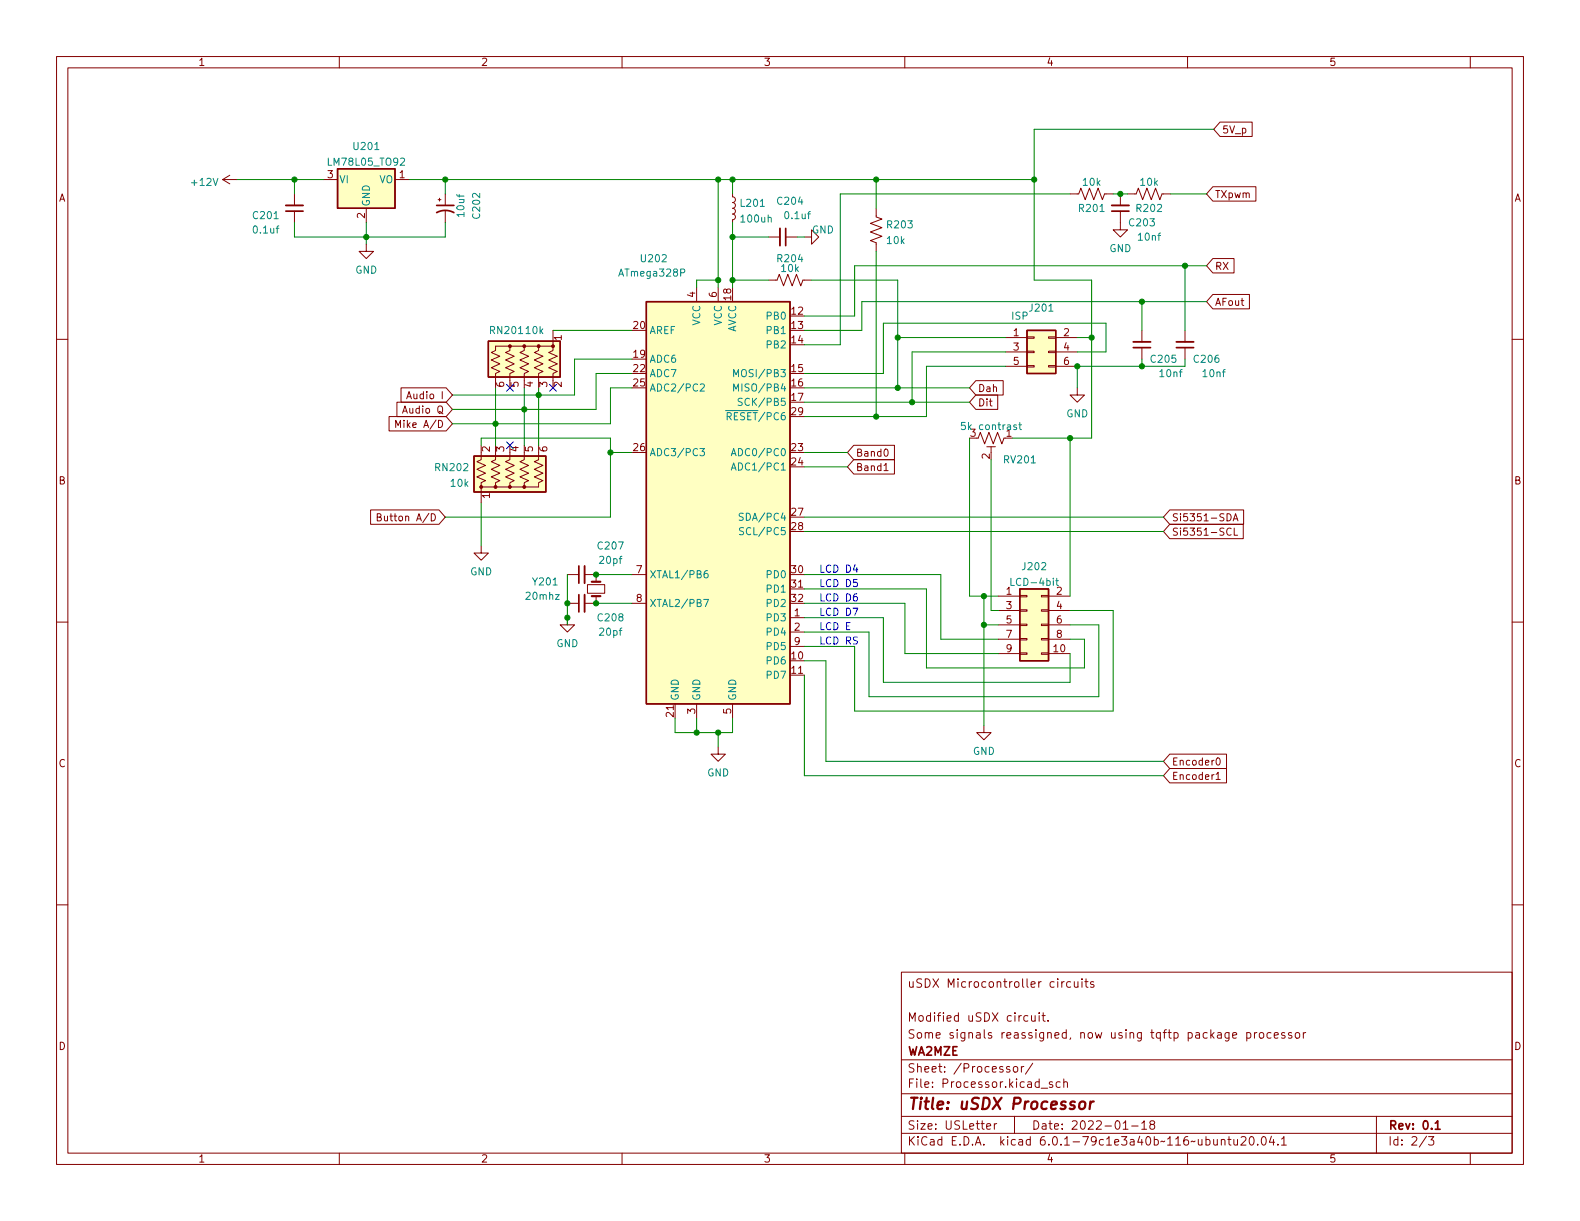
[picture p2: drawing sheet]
<svg xmlns="http://www.w3.org/2000/svg" width="279mm" height="216mm" viewBox="0 0 279 216" stroke-linecap="round" stroke-linejoin="round" font-family="sans-serif">
<g fill="none" stroke="#840000" stroke-width=".18">
<path d="M10 10h259.4v195.9h-259.4zM12 12h255.4v191.9h-255.4zM60 10v2M110 10v2M160 10v2M210 10v2M260 10v2M39.4 31.8l1.2 .7M39.4 31.8h2.5M40.6 31l-1.2 .8M52.1 34.3v2M52.1 37.3v2.1"/>
<path d="M57.1 31.8h2.6M64.8 36.8v2.6M69.8 31.8h2.6M77.5 35.3h.5M77.7 35.1v.5M78.7 34.3v2M78.7 37.3v2.1M129.5 34.3v.5l.4 .1 .1 .4-.1 .4-.4 .1 .4 .1 .1 .3-.1 .4-.4 .2 .5 .2v.5l-.1 .2-.4 .1 .4 .2 .1 .4-.1 .3-.4 .2v.5M154.9 36.8v1.6l1.1 .3-2.1 .8 2.1 .8-2.1 .7 2.1 .8-2.1 .7 1 .4v1.6M189.2 34.3h1.6l.3-1 .8 2 .8-2 .7 2 .8-2 .7 2 .4-1h1.5M198.1 37.3v3.3h1.3l-1.3 1.3-1.3-1.3h1.3M198.1 34.3v2"/>
<path d="M199.4 34.3h1.5l.4-1 .8 2 .7-2 .8 2 .7-2 .8 2 .4-1h1.5M214.5 33h7.6v2.6h-7.6l-1.1-1.3zM215.7 21.6h5.7v2.5h-5.7l-1.1-1.2zM10 60h2M64.8 43.2v1.3h1.2l-1.2 1.2-1.3-1.2h1.3M97.8 58.4v2.6M123.2 50.8v2.5M127 50.8v2.5M135.9 49.5h1.5l.4-1 .8 2 .7-2 .8 2 .7-2 .8 2 .4-1h1.5M135.9 41.9h2M138.9 41.9h2.1M142.2 41.9h1.3v-1.3l1.3 1.3-1.3 1.3v-1.3"/>
<path d="M177.8 59.7h3.8M181.6 59.6h1.3v.2h-1.3zM185.4 59.6h1.3v.2h-1.3zM186.7 59.7h3.8M201.9 58.4v2.1M209.5 58.4v2.1M214.5 52.1h6.4v2.5h-6.4l-1.1-1.3zM214.5 45.7h3.7v2.6h-3.7l-1.1-1.3zM267.4 60h2M68.8 73.7h10.1l1.1 1.2-1.1 1.3h-10.1zM70 75.6v-1.3l.4 .9 .4-.9v1.3M70.2 71.1h8.7l1.1 1.3-1.1 1.3h-8.7z"/>
<path d="M70.9 68.6h8l1.1 1.3-1.1 1.2h-8zM71.9 70.5l.4-1.3 .5 1.3M87.6 67.3v-1.3l.8-.3-1.5-.7 1.5-.7-1.5-.6 1.5-.7-1.5-.7 .7-.3v-.8h10.2v.8l-.8 .3 1.6 .7-1.6 .7 1.6 .6-1.6 .7 1.6 .7-.8 .3v1.3M90.2 61.2v.8l-.8 .3 1.5 .7-1.5 .7 1.5 .6-1.5 .7 1.5 .7-.7 .3v1.3M92.7 61.2v.8l-.8 .3 1.6 .7-1.6 .7 1.6 .6-1.6 .7 1.6 .7-.8 .3v1.3M95.2 61.2v.8l-.7 .3 1.5 .7-1.5 .7 1.5 .6-1.5 .7 1.5 .7-.8 .3v1.3M151 78.7h7.2v2.6h-7.2l-1.1-1.3zM156.4 79.5l.2-.1a.68 .68 0 0 1 .5 .6 .68 .68 0 0 1-.5 .7l-.2-.1-.1-.4zM172.6 67.3h4.8v2.6h-4.8l-1.2-1.3zM172.6 69.8h3.8v2.6h-3.8l-1.2-1.3zM173 77.5l.4-1 .7 2 .8-2 .7 2 .8-2 .8 2 .3-1M174.5 79h1.5"/>
<path d="M175.3 79v1M177.8 62.2h3.8M177.8 64.8h3.8M181.6 64.6h1.3v.3h-1.3zM181.6 62.1h1.3v.3h-1.3zM185.4 64.6h1.3v.3h-1.3zM185.4 62.1h1.3v.3h-1.3zM186.7 62.2h3.8M186.7 64.8h3.8M190.5 68.6v1.3h1.3l-1.3 1.2-1.3-1.2h1.3M201.9 61.5v2M209.5 61.5v2"/>
<path d="M65.5 90.2h12.1l1.1 1.2-1.1 1.3h-12.1zM66.7 91.4h.6l.1-.2-.1-.2-.6-.2v1.3h.5l.2-.1v-.3l-.3-.3M85.1 80v1.3l-.8 .3 1.6 .7-1.6 .7 1.6 .7-1.6 .6 1.6 .7-.8 .3v.8h10.1v-.8l.8-.3-1.5-.7 1.5-.6-1.5-.7 1.5-.7-1.5-.7 .7-.3v-1.3M85.1 96.5v1.3h1.3l-1.3 1.3-1.3-1.3h1.3M85.1 86.4v2.5M87.6 80v1.3l-.7 .3 1.5 .7-1.5 .7 1.5 .7-1.5 .6 1.5 .7-.8 .3v.8M90.2 80v1.3l-.8 .3 1.5 .7-1.5 .7 1.5 .7-1.5 .6 1.5 .7-.7 .3v.8M92.7 80v1.3l-.8 .3 1.6 .7-1.6 .7 1.6 .7-1.6 .6 1.6 .7-.8 .3v.8M151 81.3h7.2v2.5h-7.2l-1.1-1.2zM156.3 82.3l.4-.4v1.3M156.3 83.2h.7M206.9 90.2h13v2.5h-13l-1.2-1.3z"/>
<path d="M206.9 92.7h13v2.6h-13l-1.2-1.3zM217 90.8a.64 .64 0 0 1 .7 .7 .64 .64 0 0 1-.7 .6zM217.7 93.5a.6 .6 0 0 0-.8 .4 .6 .6 0 0 0 .6 .7l.2-.1M218.1 92.1l.4-1.3 .4 1.3M218.2 91.7h.6M218.3 93.4v1.2h.6M10 110h2M100.3 109.2v1.3h1.3l-1.3 1.3-1.2-1.3h1.2M100.3 101.6h2.1M100.3 106.7h2.1M103.4 101.6h2v1.3M103.9 103.4h3v1.5h-3z"/>
<path d="M105.4 105.4v1.3h-2M111.8 101.6h2.5M111.8 106.7h2.5M139.7 109.2h2.5M139.7 119.4h2.5M139.7 111.8h2.5M139.7 104.1h2.5M139.7 114.3h2.5M176.5 105.4h3.8M176.5 115.6h3.8M176.5 108h3.8M176.5 110.5h3.8"/>
<path d="M176.5 113h3.8M180.3 115.4h1.3v.3h-1.3zM180.3 112.9h1.3v.3h-1.3zM180.3 110.4h1.3v.2h-1.3zM180.3 107.8h1.3v.3h-1.3zM180.3 105.3h1.3v.2h-1.3zM184.1 115.4h1.3v.3h-1.3zM184.1 112.9h1.3v.3h-1.3zM184.1 110.4h1.3v.2h-1.3zM184.1 107.8h1.3v.3h-1.3zM184.1 105.3h1.3v.2h-1.3zM185.4 105.4h3.8"/>
<path d="M185.4 115.6h3.8M185.4 108h3.8M185.4 110.5h3.8M185.4 113h3.8M267.4 110h2M119.4 124.5v2.5M123.2 124.5v2.5M127 132.1v1.3h1.3l-1.3 1.2-1.3-1.2h1.3M129.5 124.5v2.5M174 128.3v1.2h1.3l-1.3 1.3-1.3-1.3h1.3M206.9 133.3h10v2.6h-10l-1.2-1.3zM206.9 135.9h10v2.5h-10l-1.2-1.2z"/>
<path d="M215 136.9l.4-.3v1.2M215 137.8h.8M215.2 134.1l.1-.1a.68 .68 0 0 1 .5 .7 .68 .68 0 0 1-.5 .6l-.1-.1-.2-.4zM10 160h2M267.4 160h2M159.4 171.9h108v32h-108zM181.8 179.6h-.5l-.3 .3v.4l.2 .2h.6M182.4 179.6l.1 .9 .3 .1 .2-.2M183 179.6v1M183.8 179.1v.1M183.8 179.6v1M184.3 179.6h.5"/>
<path d="M184.5 179.1v1.3l.3 .2M188.2 173.6h-.3l-.1 .3M189.3 173.6h-.4l-.3 .3v.4l.2 .2h.5M190 173.6v.9l.4 .1 .2-.2M190.6 173.6v1M191.3 173.1v.1M191.3 173.6v1M191.8 173.6h.6M192 173.1v1.3l.4 .2M193.4 173.6h-.4l-.2 .2 .1 .2 .5 .2v.3h-.6M159.4 197.4h108M159.4 193.4h108"/>
<path d="M159.4 187.4h108M174.5 199.2l.7-.2-.1-.3h-.4l-.2 .2v.7h.6M175.8 198.7v1M176.3 198.7h-.3l-.2 .3M178.5 188.7l-.3-.1-.2 .2v.2l.5 .1v.4h-.5M179.3 188.7l.2-.1 .4 .1 .1 .6-.2 .2-.3 .1-.2-.2zM179.4 197.4v3M180.6 188.6v1M181 188.6l-.2 .1-.2 .2M182.6 188l-1.3 1.9M184.1 192.4h1.2M185.3 180.4v.2"/>
<path d="M186.1 191.4l-.3-.1-.3 .2 .1 .2 .5 .2v.3h-.6M187.5 191.4l-.5-.1-.2 .3v.4l.1 .2h.6M188.1 191.4l.2-.1 .4 .1 .1 .9M188.1 190.8v1.5M198.6 199.7h.9M200.1 199.1h1.2M201.9 198.6l.4-.4v1.5M201.9 199.7h.9M203.6 198.8l-.3-.3 .1-.2 .2-.1h.4l.2 .3-.1 .2-.6 .2-.2 .2 .1 .4 .2 .2 .4-.1 .2-.2-.1-.4-.2-.2M218 183.1l.7-.2-.1-.3h-.4l-.2 .2v.7h.6M220.5 182.6h.4l.3 .3v.4l-.2 .2h-.5M220.5 182.6v1.5"/>
<path d="M221.8 182.6v1M222.3 182.6h-.3l-.2 .3M222.8 182.6h.4l.3 .3v.4l-.3 .3-.4-.1-.1-.2v-.4zM224.8 182.6h-.5l-.3 .3v.4l.2 .2h.6M225.3 183.1l.7-.2v-.3h-.5l-.2 .2 .1 .7h.6M227.2 182.6h-.4l-.2 .2 .1 .2 .5 .2v.3h-.6M228.4 182.6h-.4l-.2 .2 .1 .2 .5 .2v.3h-.6M229.2 182.6h.3l.3 .3v.4l-.3 .3-.3-.1-.2-.2v-.4zM230.5 182.6v1M230.9 182.6h-.3l-.1 .3M243.4 197.4v6.5M60 203.9v2"/>
<path d="M110 203.9v2M159.4 200.4h108M160 203.9v2M210 203.9v2M216 201.6l.2-.1h.3l.1 1M216 201.5v1M217.1 201.5h.6M217.3 201v1.3l.4 .2M218.2 201.5l.1 .9 .3 .1 .2-.2M218.8 201.5v1M219.5 201.1l.5-.1 .3 .1v.3l-.9 1.1h.9M221.1 201h.2a.81 .81 0 0 1 .5 .6 .81 .81 0 0 1-.3 .8l-.1 .1a.81 .81 0 0 1-.6-.6 .81 .81 0 0 1 .3-.9z"/>
<path d="M222.4 202.3v.2M223.2 201.1l.2-.1a.81 .81 0 0 1 .6 .6 .81 .81 0 0 1-.3 .8l-.2 .1a.81 .81 0 0 1-.3-1.4zM224.8 200.9l-.3 1.1h.9M225.2 201.5v1M226 202.3v.2M226.6 201.4l.4-.4v1.5M226.6 202.5h.9M252.3 200.9l-1.3 1.9M252.6 201h.9l-.5 .5 .5 .2v.6l-.2 .2h-.5l-.2-.2M260 203.9v2"/>
</g>
<path d="M50.5 37.3h3.1M77.2 36.3h3.1M77.2 37.6a3.2 3.2 0 0 1 3.1 0M196.6 37.3h3M138.9 40.4v3M200.4 61.5h3.1M208 61.5h3.1M102.4 100.1v3M102.4 105.2v3M253.8 198.6l.4-.4v1.5M253.8 199.7h.9" fill="none" stroke="#840000" stroke-width=".3"/>
<path d="M191 195a.52 .52 0 0 1 .5-.2 .52 .52 0 0 1 .4 .4v.5a.55 .55 0 0 1-.6 .4 .55 .55 0 0 1-.5-.4zM192.8 194.8l-.1 1.3M193.4 194.8l-.4 .1-.2 .3" fill="none" stroke="#840000" stroke-width=".4"/>
<path d="M50.5 36.3h3.1M196.6 36.3h3M137.9 40.4v3M200.4 60.5h3.1M208 60.5h3.1M103.4 100.1v3M103.4 105.2v3" fill="none" stroke="#840000" stroke-width=".33"/>
<g fill="#ffffc2" stroke="#ffffc2" stroke-width=".18">
<path d="M86.4 60.3h12.7v6.4h-12.7z"/>
<path d="M59.7 29.8h10.1v7h-10.1z"/>
<path d="M180.3 104.1h5.1v12.7h-5.1z"/>
<path d="M181.6 58.4h5.1v7.6h-5.1z"/>
<path d="M83.8 80.6h12.7v6.4h-12.7z"/>
<path d="M114.3 53.3h25.4v71.2h-25.4z"/>
</g>
<path d="M59.7 29.8h10.1v7h-10.1zM114.3 53.3h25.4v71.2h-25.4zM181.6 58.4h5.1v7.6h-5.1zM86.4 60.3h12.7v6.4h-12.7zM83.8 80.6h12.7v6.4h-12.7zM180.3 104.1h5.1v12.7h-5.1z" fill="none" stroke="#840000" stroke-width=".25"/>
<g fill="#840000" stroke="#840000" stroke-width=".18">
<circle cx="97.8" cy="61.2" r=".25"/>
<circle cx="95.2" cy="61.2" r=".25"/>
<circle cx="92.7" cy="61.2" r=".25"/>
<circle cx="90.2" cy="61.2" r=".25"/>
<circle cx="85.1" cy="86.1" r=".25"/>
<circle cx="87.6" cy="86.1" r=".25"/>
<circle cx="90.2" cy="86.1" r=".25"/>
<circle cx="92.7" cy="86.1" r=".25"/>
</g>
<g fill="none" stroke="#008484" stroke-width=".18">
<path d="M123.8 79.3h.8l-.5 .5 .4 .1v.6l-.2 .1-.5-.1M123.8 68l.5-.1 .3 .3-.8 1h.8M129.7 66.6v-1.3l.5 1 .4-1v1.3M129.7 69.2v-1.3l.5 .9 .4-.9v1.3M131.3 70.5l-.5-.1-.2 .1v.4l.5 .3 .2 .3-.3 .2-.5-.1M179.7 75.2l-.3-.1-.1 .2v.2l.4 .1v.3h-.4M180.2 75.1h.4M180.3 74.7v1.1l.3 .2M129.3 80.6l.4-1.3 .5 1.3M129.3 83.1l.4-1.2 .5 1.2M129.4 80.2h.6M129.4 82.8h.6"/>
<path d="M131.4 90.8l-.4-.1-.2 .2v.3l.5 .3 .1 .3-.2 .2h-.5M131.5 93.3h-.5l-.2 .1v.4l.6 .2 .1 .3-.2 .3-.5-.1M124.4 106h.9l-.6 1.3M125.1 100.9l-.4 .1a.86 .86 0 0 0 0 1.2l.5-.1v-.5l-.2-.2h-.3l-.2 .2M186.7 102.7h.5M186.9 102.3v1l.3 .2"/>
</g>
<path d="M104.6 105.4h1.6M104.6 102.9h1.6" fill="none" stroke="#840000" stroke-width=".38"/>
<path d="M151.2 99.9l-.3 .9h.8M150.8 107.5h.9l-.6 1.3M151.5 105l-.4 .1a.85 .85 0 0 0 0 1.2l.5-.2v-.4l-.2-.2h-.3l-.2 .2M151.6 102.5h-.6l-.1 .6 .2-.2 .4 .1 .1 .2v.4l-.2 .1-.5-.1" fill="none" stroke="#0000c2" stroke-width=".18"/>
<g fill="none" stroke="#008400" stroke-width=".18">
<path d="M41.9 31.8h15.2M52.1 39.4v2.5h26.6v-2.5M52.1 31.8v2.5M64.8 39.4v3.8M72.4 31.8h110.5M78.7 31.8v2.5M127 31.8v19M129.5 31.8v2.5M129.5 39.4v11.4M154.9 31.8v5M189.2 34.3h-40.6v26.7h-6.4M196.8 34.3h2.6"/>
<path d="M207 34.3h6.4M214.6 22.9h-31.7v26.6h10.1v28h-13.9M97.8 58.4h14M127 49.5h-3.8v1.3M129.5 41.9h6.4M129.5 49.5h6.4M141 41.9h1.2M143.5 49.5h15.2v19.1M154.9 44.5v29.2M158.7 59.7h19.1M190.5 59.7h2.5M201.9 53.3v5.1"/>
<path d="M209.5 47v11.4M213.4 53.3h-61v5.1h-10.2M213.4 47h-62.3v8.9h-8.9M85.1 78.7v-1.2h22.8v13.9h-29.2M87.6 68.6v10.1M92.7 68.6v10.1M95.2 68.6v10.1M111.8 66h-6.4v6.4h-25.4M111.8 68.6h-3.9v6.3h-27.9M111.8 63.5h-10.2v6.4h-21.6M142.2 68.6h29.2M142.2 71.1h29.2"/>
<path d="M171.4 77.5v27.9h5.1M177.8 64.8h-14v8.9h-21.6M177.8 62.2h-16.5v8.9M189.2 77.5v27.9M190.5 62.2h5.1v-5h-39.4v8.8h-14M201.9 63.5v1.3M209.5 63.5v1.3h-19v3.8M85.1 88.9v7.6M107.9 80h3.9M142.2 91.4h63.5M142.2 80h7.7M142.2 82.6h7.7"/>
<path d="M142.2 94h63.5M175.3 81.3v26.7h1.2M100.3 101.6v8.9M105.4 106.7h6.4M105.4 101.6h6.4M142.2 104.1h21.6v14h28v-5.1h-2.6M142.2 109.2h14v11.5h33v-5.1M142.2 106.7h17.8v8.9h16.5M142.2 116.8h3.8v17.8h59.7M142.2 119.4v17.8h63.5M142.2 101.6h24.2v11.4h10.1M174 105.4v22.9"/>
<path d="M174 110.5h2.5M189.2 108h7.6v17.7h-45.7v-11.4h-8.9M189.2 110.5h5.1v12.7h-40.6v-11.4h-11.5M119.4 127v2.5h10.1v-2.5M123.2 127v2.5M127 129.5v2.6"/>
</g>
<path d="M89.6 68l1.2 1.2M89.6 78.1l1.2 1.2M90.8 68l-1.2 1.2M90.8 78.1l-1.2 1.2M97.2 68l1.2 1.2M98.4 68l-1.2 1.2" fill="none" stroke="#000084" stroke-width=".18"/>
<g fill="#008400" stroke="#008400" stroke-width=".18">
<circle cx="105.4" cy="106.7" r=".46"/>
<circle cx="105.4" cy="101.6" r=".46"/>
<circle cx="107.9" cy="80" r=".46"/>
<circle cx="100.3" cy="109.2" r=".46"/>
<circle cx="100.3" cy="106.7" r=".46"/>
<circle cx="189.2" cy="77.5" r=".46"/>
<circle cx="201.9" cy="64.8" r=".46"/>
<circle cx="193" cy="59.7" r=".46"/>
<circle cx="201.9" cy="53.3" r=".46"/>
<circle cx="209.5" cy="47" r=".46"/>
<circle cx="190.5" cy="64.8" r=".46"/>
<circle cx="198.1" cy="34.3" r=".46"/>
<circle cx="182.9" cy="31.8" r=".46"/>
<circle cx="154.9" cy="73.7" r=".46"/>
<circle cx="158.7" cy="68.6" r=".46"/>
<circle cx="174" cy="105.4" r=".46"/>
<circle cx="64.8" cy="41.9" r=".46"/>
<circle cx="78.7" cy="31.8" r=".46"/>
<circle cx="129.5" cy="31.8" r=".46"/>
<circle cx="127" cy="31.8" r=".46"/>
<circle cx="129.5" cy="41.9" r=".46"/>
<circle cx="127" cy="49.5" r=".46"/>
<circle cx="129.5" cy="49.5" r=".46"/>
<circle cx="52.1" cy="31.8" r=".46"/>
<circle cx="154.9" cy="31.8" r=".46"/>
<circle cx="158.7" cy="59.7" r=".46"/>
<circle cx="161.3" cy="71.1" r=".46"/>
<circle cx="174" cy="110.5" r=".46"/>
<circle cx="123.2" cy="129.5" r=".46"/>
<circle cx="127" cy="129.5" r=".46"/>
<circle cx="92.7" cy="72.4" r=".46"/>
<circle cx="95.2" cy="69.9" r=".46"/>
<circle cx="87.6" cy="74.9" r=".46"/>
</g>
<text font-size="2.8" fill="#840000" x="160.4" y="196.2">Title: uSDX Processor</text>
<g font-size="2.1" fill="#840000">
<text x="160.4" y="174.6">uSDX Microcontroller circuits</text>
<text x="160.4" y="183.6">Some signals reassigned, now using tqftp package processor</text>
<text x="160.4" y="180.6">Modified uSDX circuit.</text>
<text x="160.4" y="189.7">Sheet: /Processor/</text>
<text x="160.4" y="186.7">WA2MZE</text>
<text x="160.4" y="192.4">File: Processor.kicad_sch</text>
<text x="160.4" y="202.5">KiCad E.D.A. kicad 6.0.1-79c1e3a40b~116~ubuntu20.04.1</text>
<text x="160.4" y="199.7">Size: USLetter</text>
<text x="182.4" y="199.7">Date: 2022-01-18</text>
<text x="245.4" y="199.7">Rev: 0.1</text>
<text x="245.4" y="202.5">Id: 2/3</text>
</g>
<g font-size="1.8" fill="#840000">
<text x="35" y="11.6">1</text>
<text x="85" y="11.6">2</text>
<text x="135" y="11.6">3</text>
<text x="185" y="11.6">4</text>
<text x="235" y="11.6">5</text>
<text x="216.1" y="23.6">5V_p</text>
<text x="10.3" y="35.6">A</text>
<text x="57.9" y="31.5">3</text>
<text x="70.6" y="31.5">1</text>
<text x="214.8" y="35">TXpwm</text>
<text x="267.7" y="35.6">A</text>
<text x="64.5" y="38.6" transform="rotate(-90 64.5 38.6)">2</text>
<text x="214.8" y="47.7">RX</text>
<text x="122.9" y="52.6" transform="rotate(-90 122.9 52.6)">4</text>
<text x="126.7" y="52.6" transform="rotate(-90 126.7 52.6)">6</text>
<text x="129.3" y="53.1" transform="rotate(-90 129.3 53.1)">18</text>
<text x="112" y="58.2">20</text>
<text x="140" y="55.6">12</text>
<text x="140" y="58.2">13</text>
<text x="179.2" y="59.4">1</text>
<text x="188.1" y="59.4">2</text>
<text x="214.8" y="54.1">AFout</text>
<text x="99.3" y="60.2" transform="rotate(-90 99.3 60.2)">1</text>
<text x="112" y="63.2">19</text>
<text x="112" y="65.8">22</text>
<text x="140" y="60.7">14</text>
<text x="140" y="65.8">15</text>
<text x="179.2" y="62">3</text>
<text x="179.2" y="64.5">5</text>
<text x="188.1" y="62">4</text>
<text x="188.1" y="64.5">6</text>
<text x="72.6" y="70.6">Audio I</text>
<text x="89.2" y="68.4" transform="rotate(-90 89.2 68.4)">6</text>
<text x="91.7" y="68.4" transform="rotate(-90 91.7 68.4)">5</text>
<text x="94.2" y="68.4" transform="rotate(-90 94.2 68.4)">4</text>
<text x="96.8" y="68.4" transform="rotate(-90 96.8 68.4)">3</text>
<text x="99.3" y="68.4" transform="rotate(-90 99.3 68.4)">2</text>
<text x="112" y="68.3">25</text>
<text x="140" y="68.3">16</text>
<text x="140" y="70.9">17</text>
<text x="172.9" y="69.3">Dah</text>
<text x="172.9" y="71.8">Dit</text>
<text x="71.1" y="75.7">Mike A/D</text>
<text x="71.7" y="73.1">Audio Q</text>
<text x="140" y="73.4">29</text>
<text x="86.6" y="79.9" transform="rotate(-90 86.6 79.9)">2</text>
<text x="89.2" y="79.9" transform="rotate(-90 89.2 79.9)">3</text>
<text x="91.7" y="79.9" transform="rotate(-90 91.7 79.9)">4</text>
<text x="94.2" y="79.9" transform="rotate(-90 94.2 79.9)">5</text>
<text x="96.8" y="79.9" transform="rotate(-90 96.8 79.9)">6</text>
<text x="112" y="79.8">26</text>
<text x="140" y="79.8">23</text>
<text x="140" y="82.3">24</text>
<text x="151.3" y="83.3">Band1</text>
<text x="151.3" y="80.7">Band0</text>
<text x="175" y="81.1" transform="rotate(-90 175 81.1)">2</text>
<text x="10.3" y="85.7">B</text>
<text x="86.6" y="88.1" transform="rotate(-90 86.6 88.1)">1</text>
<text x="267.7" y="85.7">B</text>
<text x="68.1" y="92.2">Button A/D</text>
<text x="140" y="91.2">27</text>
<text x="140" y="93.7">28</text>
<text x="207.2" y="92.2">Si5351-SDA</text>
<text x="207.2" y="94.7">Si5351-SCL</text>
<text x="112.5" y="101.3">7</text>
<text x="140" y="101.3">30</text>
<text x="112.5" y="106.4">8</text>
<text x="140" y="103.9">31</text>
<text x="140" y="106.4">32</text>
<text x="177.9" y="105.2">1</text>
<text x="177.9" y="107.7">3</text>
<text x="186.8" y="105.2">2</text>
<text x="186.8" y="107.7">4</text>
<text x="140.5" y="109">1</text>
<text x="140.5" y="111.5">2</text>
<text x="177.9" y="110.2">5</text>
<text x="177.9" y="112.8">7</text>
<text x="186.8" y="110.2">6</text>
<text x="186.8" y="112.8">8</text>
<text x="140" y="116.6">10</text>
<text x="140" y="119.1">11</text>
<text x="140.5" y="114">9</text>
<text x="177.9" y="115.3">9</text>
<text x="186.3" y="115.3">10</text>
<text x="119.1" y="126.7" transform="rotate(-90 119.1 126.7)">21</text>
<text x="122.9" y="126.2" transform="rotate(-90 122.9 126.2)">3</text>
<text x="129.3" y="126.2" transform="rotate(-90 129.3 126.2)">5</text>
<text x="10.3" y="135.6">C</text>
<text x="207.2" y="135.3">Encoder0</text>
<text x="207.2" y="137.9">Encoder1</text>
<text x="267.7" y="135.6">C</text>
<text x="10.3" y="185.7">D</text>
<text x="267.7" y="185.7">D</text>
<text x="35" y="205.6">1</text>
<text x="85" y="205.6">2</text>
<text x="135" y="205.6">3</text>
<text x="185" y="205.6">4</text>
<text x="235" y="205.6">5</text>
</g>
<g font-size="1.8" fill="#008484">
<text x="58.3" y="29.3">LM78L05_TO92</text>
<text x="62.7" y="26.5">U201</text>
<text x="34" y="32.9">+12V</text>
<text x="59.9" y="32.4">VI</text>
<text x="67" y="32.4">VO</text>
<text x="191.6" y="32.8">10k</text>
<text x="201.7" y="32.8">10k</text>
<text x="44.9" y="38.7">C201</text>
<text x="44.9" y="41.3">0.1uf</text>
<text x="65.4" y="36.6" transform="rotate(-90 65.4 36.6)">GND</text>
<text x="82.1" y="38.2" transform="rotate(-90 82.1 38.2)">10uf</text>
<text x="84.9" y="38.5" transform="rotate(-90 84.9 38.5)">C202</text>
<text x="131.1" y="36.6">L201</text>
<text x="131.2" y="39.3">100uh</text>
<text x="137.6" y="36.2">C204</text>
<text x="138.9" y="38.7">0.1uf</text>
<text x="143.6" y="41.3">GND</text>
<text x="157" y="40.4">R203</text>
<text x="190.9" y="37.5">R201</text>
<text x="199.8" y="40">C203</text>
<text x="201.1" y="37.5">R202</text>
<text x="113.5" y="46.4">U202</text>
<text x="137.6" y="46.4">R204</text>
<text x="156.9" y="43.1">10k</text>
<text x="196.2" y="44.6">GND</text>
<text x="201.4" y="42.5">10nf</text>
<text x="62.8" y="48.4">GND</text>
<text x="109.8" y="48.9">ATmega328P</text>
<text x="138.2" y="48.1">10k</text>
<text x="86.8" y="59.1">RN201</text>
<text x="93" y="59.1">10k</text>
<text x="114.8" y="59.1">AREF</text>
<text x="123.8" y="57.6" transform="rotate(-90 123.8 57.6)">VCC</text>
<text x="127.6" y="57.6" transform="rotate(-90 127.6 57.6)">VCC</text>
<text x="130.2" y="58.9" transform="rotate(-90 130.2 58.9)">AVCC</text>
<text x="135.8" y="56.5">PB0</text>
<text x="135.8" y="59.1">PB1</text>
<text x="178.9" y="56.5">ISP</text>
<text x="182.2" y="55.1">J201</text>
<text x="114.8" y="64.1">ADC6</text>
<text x="135.8" y="61.6">PB2</text>
<text x="203.6" y="64.1">C205</text>
<text x="211.2" y="64.1">C206</text>
<text x="114.8" y="66.7">ADC7</text>
<text x="114.8" y="69.2">ADC2/PC2</text>
<text x="130.7" y="66.7">MOSI/PB3</text>
<text x="130.7" y="69.2">MISO/PB4</text>
<text x="131.5" y="71.8">SCK/PB5</text>
<text x="205.2" y="66.7">10nf</text>
<text x="212.8" y="66.7">10nf</text>
<text x="128" y="74.3">~{RESET}/PC6</text>
<text x="170.5" y="76">5k contrast</text>
<text x="171.6" y="77.2">3</text>
<text x="177.9" y="77.2">1</text>
<text x="188.5" y="73.8">GND</text>
<text x="77.1" y="83.3">RN202</text>
<text x="114.8" y="80.6">ADC3/PC3</text>
<text x="130.4" y="80.6">ADC0/PC0</text>
<text x="130.4" y="83.2">ADC1/PC1</text>
<text x="177.6" y="81.9">RV201</text>
<text x="79.8" y="86.1">10k</text>
<text x="131.5" y="92.1">SDA/PC4</text>
<text x="131.7" y="94.6">SCL/PC5</text>
<text x="83.1" y="101.7">GND</text>
<text x="105.8" y="97.2">C207</text>
<text x="106.1" y="99.7">20pf</text>
<text x="180.9" y="100.8">J202</text>
<text x="93.2" y="106">20mhz</text>
<text x="94.4" y="103.5">Y201</text>
<text x="114.8" y="102.2">XTAL1/PB6</text>
<text x="114.8" y="107.3">XTAL2/PB7</text>
<text x="135.8" y="102.2">PD0</text>
<text x="135.8" y="104.8">PD1</text>
<text x="135.8" y="107.3">PD2</text>
<text x="179.2" y="103.6">LCD-4bit</text>
<text x="105.8" y="109.9">C208</text>
<text x="106.1" y="112.4">20pf</text>
<text x="135.8" y="109.9">PD3</text>
<text x="135.8" y="112.4">PD4</text>
<text x="98.4" y="114.4">GND</text>
<text x="135.8" y="117.5">PD6</text>
<text x="135.8" y="114.9">PD5</text>
<text x="120" y="124" transform="rotate(-90 120 124)">GND</text>
<text x="123.8" y="124" transform="rotate(-90 123.8 124)">GND</text>
<text x="130.2" y="124" transform="rotate(-90 130.2 124)">GND</text>
<text x="135.8" y="120">PD7</text>
<text x="125" y="137.3">GND</text>
<text x="172" y="133.5">GND</text>
</g>
<g font-size="1.8" fill="#0000c2">
<text x="144.8" y="101.3">LCD D4</text>
<text x="144.8" y="106.3">LCD D6</text>
<text x="144.8" y="103.8">LCD D5</text>
<text x="144.8" y="108.9">LCD D7</text>
<text x="144.8" y="114">LCD RS</text>
<text x="144.8" y="111.4">LCD E</text>
</g>
</svg>
